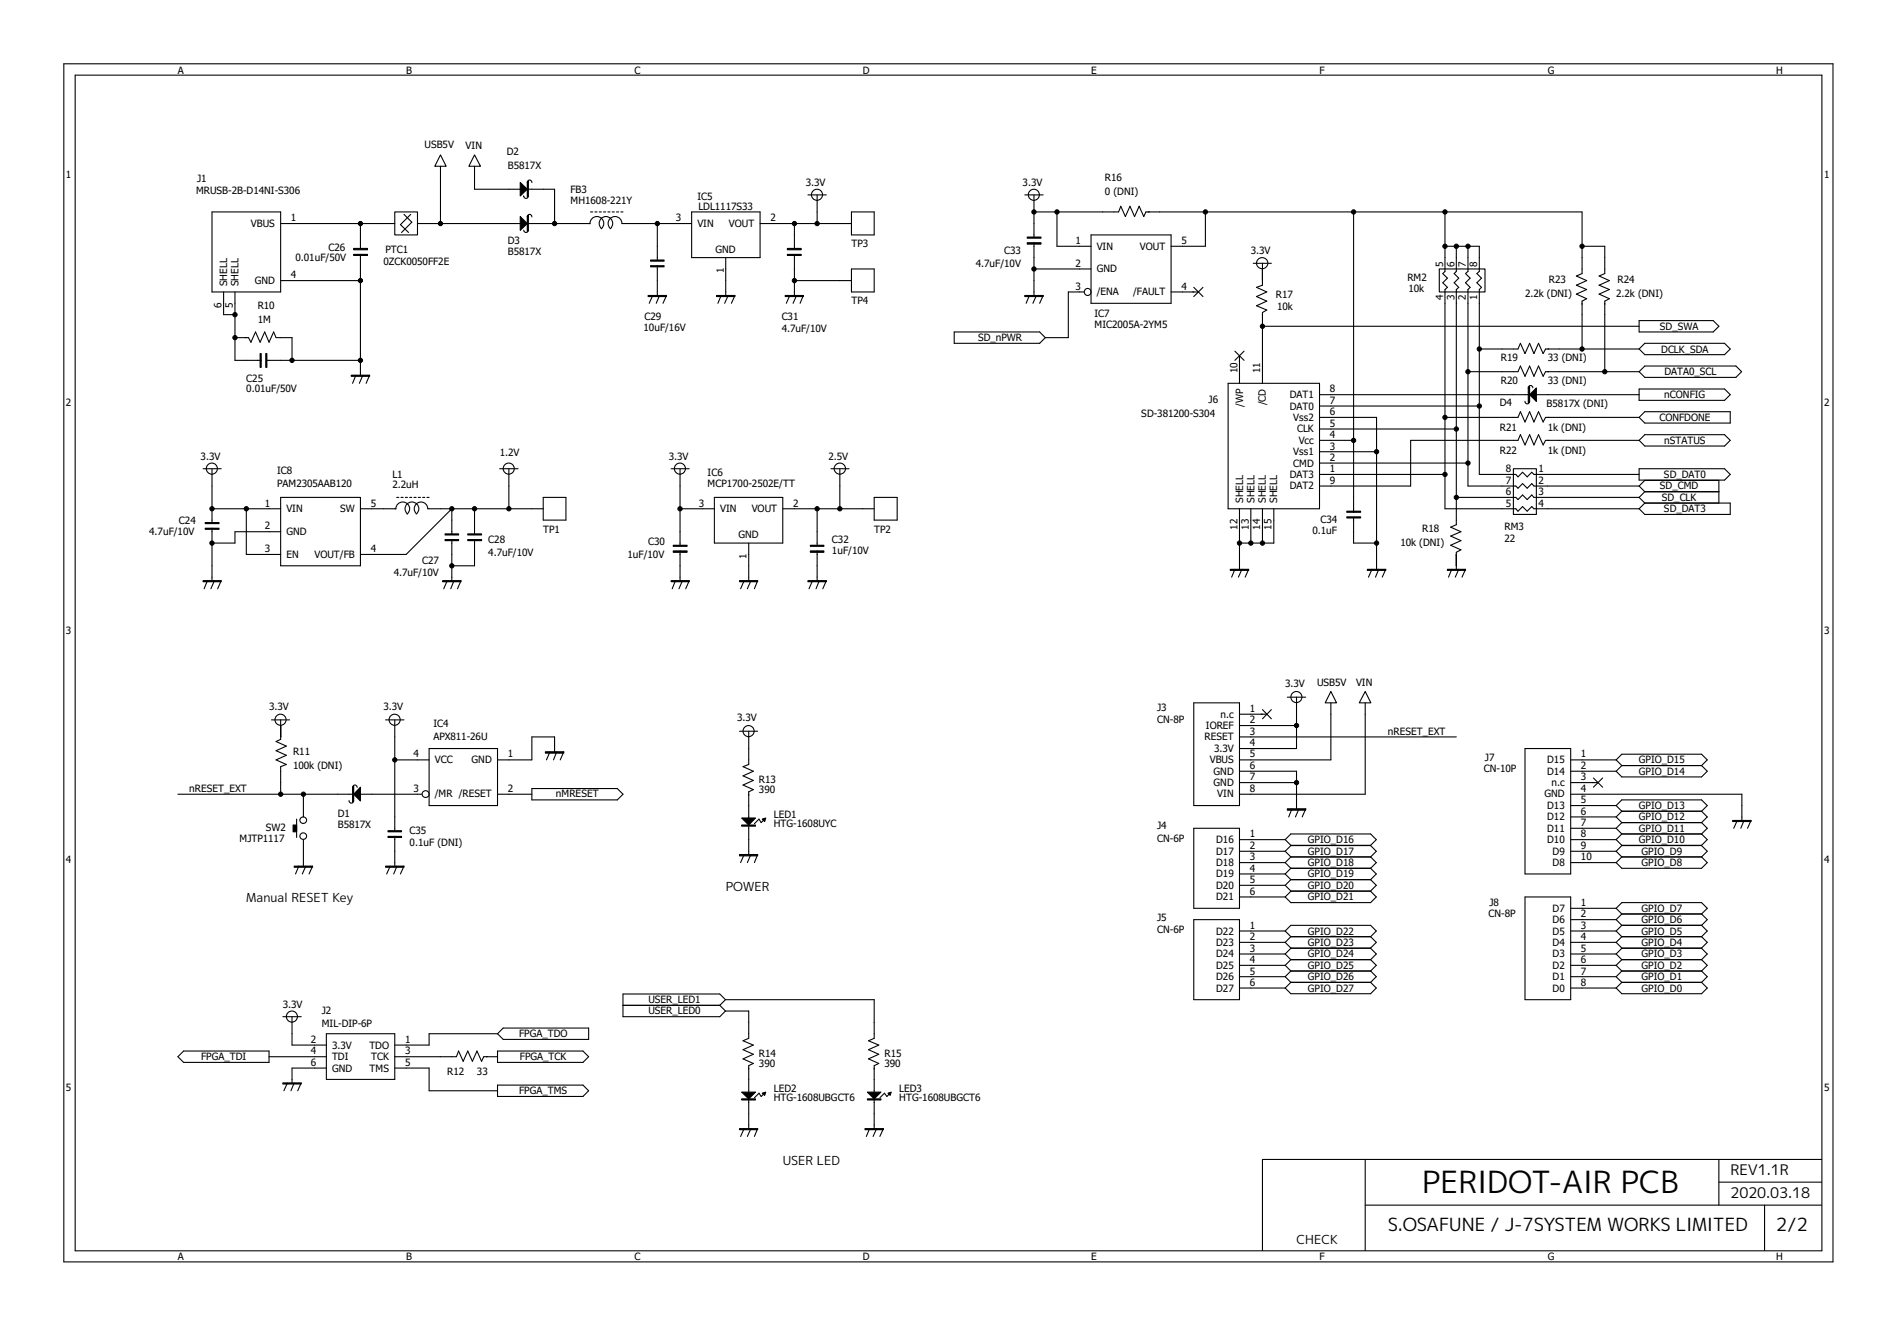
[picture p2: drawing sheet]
<svg xmlns="http://www.w3.org/2000/svg" width="297mm" height="210mm" viewBox="0 0 297 210" stroke-linecap="round" stroke-linejoin="round" font-family="sans-serif">
<g fill="none" stroke="#000" stroke-width=".17">
<path d="M10 10h277v187.6h-277zM11.8 11.8h273.4v184.1h-273.4zM33.2 33.2h10.7v12.5h-10.7zM43.9 35h17.9M56.4 35v3.9M56.4 39.8v19M61.8 33.2h3.6v3.6h-3.6zM63.2 33.6l1.3 1.2-1.6 1.6M64.3 33.6l-1.6 1.6 1.3 1.2M65.4 35h16.3M69 24.3l.8 1.7h-1.7zM69 26v9"/>
<path d="M74.3 24.3l.9 1.7h-1.8zM74.3 26v3.6h7.4M82.5 28.6a.36 .36 0 0 1 .4-.4 .36 .36 0 0 1 .4 .4M82.5 33.9a.36 .36 0 0 1 .4-.3 .36 .36 0 0 1 .4 .4M82.7 30.7a.36 .36 0 0 1-.3 .4 .36 .36 0 0 1-.4-.4M82.7 36a.36 .36 0 0 1-.3 .4 .36 .36 0 0 1-.4-.4M82.7 35h9.7M82.7 29.6h4.1v5.4M92.4 35a1.08 1.08 0 0 1 1.5-1 1.08 1.08 0 0 1 .2 1.8M94.2 35.8a1.07 1.07 0 0 1-.1-1.6 1.07 1.07 0 0 1 1.6 .1 1.07 1.07 0 0 1-.2 1.5M102.9 35v5.7M108.3 35h-10.9a1.08 1.08 0 0 0-1.5-1 1.08 1.08 0 0 0-.4 1.8"/>
<path d="M108.3 33.2h10.7v7.1h-10.7zM119 35h14.3M124.4 35v3.9M124.4 39.8v6.5M126.5 30.5h2.9M127.9 30.5v4.5M133.3 33.2h3.6v3.6h-3.6zM160.4 30.5h2.9M161.9 30.5v6.6M161.9 38v8.3M161.9 33.2h13.2l.4-.9 .7 1.6 .7-1.6 .7 1.6 .8-1.6 .7 1.6 .3-.7h68.3v9.6l-.9 .4 1.6 .7-1.6 .8 1.6 .6-1.6 .8 1.6 .7-.7 .4v7.5M165.5 33.2v5.4h5.3"/>
<path d="M170.8 36.8h12.5v10.7h-12.5zM188.7 33.2v5.4h-5.4M211.9 33.2v47M226.2 33.2v9.3l-.3 .3 .7 .8-.7 .7 .7 .7-.4 .3v34.4h11.1l.4 .4 .7-.8 .7 .8 .7-.8 .4 .4h16.4M226.2 38.6h5.4v3.9l-.4 .3 .7 .8-.7 .7 .7 .7-.3 .3v29h5.7l.4 .4 .7-.7 .7 .7 .7-.7 .4 .3h16.4M228 38.6v3.9l-.3 .3 .7 .8-.7 .7 .7 .7-.4 .3v36.9l-.9 .3 1.6 .8-1.6 .6 1.6 .8-1.6 .7 1.6 .7-.7 .4v2.7M229.8 38.6v3.9l-.4 .3 .8 .8-.8 .7 .8 .7-.4 .3v30.8h7.5l.4 .4 .7-.8 .7 .8 .7-.8 .4 .4h16.4M247.7 38.6h3.5v4.2l-.8 .4 1.6 .7-1.6 .8 1.6 .6-1.6 .8 1.6 .7-.8 .4v11M35 45.7v3.6h1.8M36.8 45.7v10.7h4.1M36.8 52.9h2.1l.4 .7 .7-1.6 .7 1.6 .7-1.6 .7 1.6 .7-1.6 .4 .9h2.5v3.5M41.8 56.4h14.6"/>
<path d="M43.9 43.9h12.5M55.7 58.8l-.5 1.2M56.8 58.8l-.5 1.2M57.9 58.8l-.6 1.2M102.2 46.3l-.6 1.2M102.9 41.6v4.7M103.3 46.3l-.6 1.2M104.4 46.3l-.6 1.2M112.9 46.3l-.5 1.2M113.6 40.3v6M114 46.3l-.5 1.2M115.1 46.3l-.6 1.2"/>
<path d="M123.7 46.3l-.6 1.2M124.4 43.9h8.9M124.7 46.3l-.5 1.2M125.8 46.3l-.5 1.2M133.3 42.1h3.6v3.6h-3.6zM149.4 52h13.4l.9 .9-.9 .9h-13.4zM161.2 46.3l-.5 1.2M161.9 42.1h8.9M162.3 46.3l-.6 1.2M163.3 46.3l-.5 1.2M169.8 45.7h-2.5v7.2h-3.6M183.3 45.7h4.3"/>
<path d="M186.9 45l1.4 1.4M188.3 45l-1.4 1.4M193.3 55l1.5 1.4M194.1 55.7v4.3M194.8 55l-1.5 1.4M196.2 41.2h2.9M197.7 41.2v3.5l-1 .3 1.6 .7-1.6 .7 1.6 .8-1.6 .7 1.6 .7-.6 .3v11.1M197.7 51.1h58.9M225.3 42.1h7.2v3.6h-7.2zM229.8 58.2h7.9l.3-.9 .8 1.6 .7-1.6 .7 1.6 .7-1.6 .7 1.6 .4-.7h14.6M231.6 54.7h6.1l.3-.9 .8 1.6 .7-1.6 .7 1.6 .7-1.6 .7 1.6 .4-.7h14.6M256.6 50.2h11.6l.9 .9-.9 .9h-11.6z"/>
<path d="M256.6 58.2l.9-.9h14.3l.9 .9-.9 .9h-14.3zM257.5 53.8h12.5l.9 .9-.9 .8h-12.5l-.9-.8zM31.8 73.4h2.8M33.2 73.4v8.4M33.2 79.7h10.7M38.6 79.7v7.1h5.3M43.9 77.9h12.5v10.7h-12.5zM56.4 79.7h5.6M62 79.7a1.07 1.07 0 0 1 1.5-1 1.07 1.07 0 0 1 .2 1.8M74.3 79.7v3.9M78.2 73.4h2.9M79.7 73.4v6.3"/>
<path d="M85 79.7h-18a1.06 1.06 0 0 0-1.5-1 1.06 1.06 0 0 0-.3 1.7M85 77.9h3.6v3.5h-3.6zM105.1 73.4h2.8M106.5 73.4v12M106.5 79.7h5.3M111.8 77.9h10.8v7.1h-10.8zM122.6 79.7h14.3M127.9 79.7v5.7M130.1 73.4h2.8M131.5 73.4v6.3M136.9 77.9h3.6v3.5h-3.6zM192.3 60h14.3v19.7h-14.3z"/>
<path d="M194.1 79.7v9.5M195.8 79.7v5.3M197.7 79.7v5.3M199.4 79.7v5.3h-5.3M206.6 65.4h8.9v23.8M206.6 74.3h19.6M206.6 72.5h23.2M206.6 67.2h21.4M206.6 63.6h25M206.6 61.8h32.7M206.6 69h5.3M206.6 70.7h8.9"/>
<path d="M226.2 65.4h11.5l.3-.9 .8 1.6 .7-1.6 .7 1.6 .7-1.6 .7 1.6 .4-.7h14.6M228 77.9h9.3l.4 .3 .7-.7 .7 .7 .7-.7 .4 .4h16.4M236.9 73.4h3.6v7.2h-3.6zM238.8 62.8a.36 .36 0 0 0 .3 .4 .36 .36 0 0 0 .4-.3M240 60.7a.36 .36 0 0 0-.4-.3 .36 .36 0 0 0-.3 .4M240.4 61.8h16.2M256.6 73.4h13.4l.9 .9-.9 .9h-13.4zM256.6 69h-14.6l-.4 .7-.7-1.6-.7 1.6-.7-1.6-.7 1.6-.8-1.6-.3 .9h-16.8v7.1h-14.3M256.6 76.1l.9-.9h11.6v3.6M256.6 60.9h13.4l.9 .9-.9 .9h-13.4zM256.6 69l.9-.9h12.5l.9 .9-.9 .8h-12.5zM256.6 76.1l.9 .9"/>
<path d="M256.6 65.4l.9-.9h13.4v1.8h-13.4zM256.6 77.9l.9 .9M257.5 77l-.9 .9M257.5 78.8l-.9 .9M257.5 77h11.6M257.5 78.8h13.4v1.8h-13.4l-.9-.9M32.5 90.9l-.5 1.3M33.2 82.7v8.2M33.6 90.9l-.6 1.3M34.6 90.9l-.5 1.3M43.9 83.3h-7.1v1.7h-3.6M63.8 80.5a1.06 1.06 0 0 1-.1-1.6 1.06 1.06 0 0 1 1.6 .1 1.06 1.06 0 0 1-.1 1.5"/>
<path d="M70 90.9l-.5 1.3M70.7 83.6v-3.9l-7.1 7.1h-7.2M70.7 84.5v6.4M71.1 90.9l-.5 1.3M72.2 90.9l-.6 1.3M74.3 84.5v4.1h-3.6M105.7 90.9l-.5 1.3M106.5 86.3v4.6M106.8 90.9l-.5 1.3M107.9 90.9l-.5 1.3M116.5 90.9l-.5 1.3M117.2 85v5.9"/>
<path d="M117.6 90.9l-.6 1.3M118.6 90.9l-.5 1.3M127.2 90.9l-.5 1.3M127.9 86.3v4.6M128.3 90.9l-.5 1.3M129.4 90.9l-.6 1.3M193.3 89.2l-.5 1.2M194.4 89.2l-.5 1.2M195.5 89.2l-.6 1.2M211.9 81.1v3.9h3.6M214.8 89.2l-.6 1.2M215.9 89.2l-.6 1.2"/>
<path d="M217 89.2l-.6 1.2M227.3 89.2l-.5 1.2M228.4 89.2l-.6 1.2M229.4 89.2l-.5 1.2M42.5 112.7h2.8M43.9 112.7v3.1l-.7 .3 1.6 .7-1.6 .8 1.6 .7-1.6 .7 1.6 .7-.9 .4v4.3M60.4 112.7h2.8M61.8 112.7v17.4M61.8 119h5.4M67.2 117.2h10.7v9h-10.7zM86.1 117.7l-.5 1.3M86.8 117.7v-2.3h-3.5v3.6h-5.4"/>
<path d="M87.2 117.7l-.5 1.3M88.3 117.7l-.6 1.3M115.8 114.5h2.8M117.2 114.5v5.2l-.9 .4 1.6 .7-1.6 .7 1.6 .7-1.6 .7 1.6 .8-.7 .3v4.1M186.9 110.1h7.2v16.1h-7.2zM194.1 111.8h4.2M194.1 113.6h8.9M194.1 115.4h33.9M197.7 111.1l1.4 1.5M199.1 111.1l-1.4 1.5M201.5 109.2h2.9M203 109.2v8h-8.9"/>
<path d="M208.4 108.3l.9 1.8h-1.8zM208.4 110.1v8.9h-14.3M213.7 108.3l.9 1.8h-1.8zM213.7 110.1v14.3h-19.6M238.8 117.2h7.1v19.7h-7.1zM245.9 119h7.1M253 119l.9-.9h12.5l.9 .9-.9 .9M253 119l.9 .9M253.9 119.9h12.5M253.9 119.9l-.9 .9M266.4 119.9l.9 .9-.9 .9h-12.5l-.9-.9M27.9 124.4h27.3"/>
<path d="M46.4 128.3v2.8M46.8 135.6l-.5 1.3M47.5 124.4v3.5M47.5 131.5v4.1M47.9 135.6l-.6 1.3M48.9 135.6l-.5 1.3M54.7 125.4a.36 .36 0 0 0 .3 .4 .36 .36 0 0 0 .4-.4M55.9 123.3a.36 .36 0 0 0-.4-.4 .36 .36 0 0 0-.3 .4M56.3 124.4h9.8M61.1 135.6l-.6 1.3M61.8 131v4.6M62.1 135.6l-.5 1.3"/>
<path d="M63.2 135.6l-.5 1.3M77.9 124.4h5.4M83.3 123.5h13.3l.9 .9-.9 .9h-13.3zM116.5 133.8l-.5 1.3M117.2 129.4v4.4M117.6 133.8l-.6 1.3M118.6 133.8l-.5 1.3M119.7 128.3l-.5 .5-.4-.5-.7 .7M186.9 129.7h7.2v12.5h-7.2zM194.1 122.6h8.9M194.1 120.8h8.9v5.9M194.1 131.5h7.1"/>
<path d="M194.1 133.3h7.1M194.1 135.1h7.1M194.1 136.9h7.1M194.1 138.6h7.1M201.2 131.5l.9-.9h12.5l.9 .9-.9 .9h-12.5zM201.2 133.3l.9-.9h12.5l.9 .9-.9 .9M201.2 133.3l.9 .9M201.2 135.1l.9 .9M201.2 136.9l.9 .9M202.1 134.2h12.5M202.1 136h12.5M202.1 134.2l-.9 .9"/>
<path d="M202.1 136l-.9 .9M202.1 137.8h12.5M202.1 137.8l-.9 .8M202.3 126.7l-.5 1.2M203.4 126.7l-.6 1.2M204.4 126.7l-.5 1.2M214.6 134.2l.9 .9-.9 .9M214.6 136l.9 .9-.9 .9M214.6 137.8l.9 .8-.9 .9h-12.5l-.9-.9M245.9 122.6h4.3M245.9 124.4h26.8v4.1M245.9 126.2h7.1"/>
<path d="M245.9 120.8h7.1M245.9 131.5h7.1M245.9 133.3h7.1M245.9 135.1h7.1M245.9 129.7h7.1M245.9 127.9h7.1M249.5 121.8l1.4 1.5M250.9 121.8l-1.4 1.5M253 133.3l.9-.9h12.5l.9 .9-.9 .9M253 126.2l.9-.9h12.5l.9 .9-.9 .8M253 126.2l.9 .8M253 127.9l.9 .9"/>
<path d="M253 129.7l.9 .9M253 133.3l.9 .9M253.9 127h12.5M253.9 127l-.9 .9M253.9 128.8h12.5M253.9 128.8l-.9 .9M253.9 130.6h12.5M253.9 130.6l-.9 .9M253.9 134.2h12.5M253.9 134.2l-.9 .9M266.4 127l.9 .9-.9 .9M266.4 128.8l.9 .9-.9 .9"/>
<path d="M266.4 130.6l.9 .9-.9 .9h-12.5l-.9-.9M266.4 134.2l.9 .9-.9 .9h-12.5l-.9-.9M272 128.5l-.6 1.2M273 128.5l-.5 1.2M274.2 128.5l-.6 1.2M44.3 159.2h2.9M45.7 159.2v4.5h5.4M97.5 155.7h15.2l.9 .8-.9 .9 .9 .9-.9 .9h-15.2zM97.5 157.4h15.2M113.6 158.3h3.6v4.3l-.9 .4 1.6 .7-1.6 .7 1.6 .7-1.6 .7 1.6 .7-.7 .4v4.1M113.6 156.5h23.3v6.1l-.9 .4 1.6 .7-1.6 .7 1.6 .7-1.6 .7 1.6 .7-.7 .4v4.1M186.9 144h7.2v12.5h-7.2z"/>
<path d="M194.1 145.8h7.1M194.1 147.6h7.1M194.1 149.4h7.1M194.1 151.2h7.1M194.1 153h7.1M194.1 154.7h7.1M194.1 140.5h7.1M201.2 140.5l.9-.9h12.5l.9 .9-.9 .9h-12.5zM201.2 145.8l.9-.9h12.5l.9 .9-.9 .9M201.2 149.4l.9-.9h12.5l.9 .9-.9 .9M201.2 145.8l.9 .9M201.2 149.4l.9 .9"/>
<path d="M201.2 151.2l.9 .9M201.2 153l.9 .8M202.1 146.7h12.5M202.1 150.3h12.5M202.1 152.1h12.5M202.1 153.8h12.5M202.1 146.7l-.9 .9M202.1 150.3l-.9 .9M202.1 152.1l-.9 .9M202.1 153.8l-.9 .9M214.6 146.7l.9 .9-.9 .9h-12.5l-.9-.9M214.6 153.8l.9 .9-.9 .9h-12.5l-.9-.9"/>
<path d="M214.6 150.3l.9 .9-.9 .9M214.6 152.1l.9 .9-.9 .8M238.8 140.5h7.1v16h-7.1zM245.9 142.2h7.1M245.9 144h7.1M245.9 145.8h7.1M245.9 147.6h7.1M245.9 149.4h7.1M245.9 151.2h7.1M245.9 153h7.1M245.9 154.7h7.1M253 142.2l.9-.8h12.5l.9 .8-.9 .9"/>
<path d="M253 142.2l.9 .9M253 144l.9 .9M253 145.8l.9 .9M253 149.4l.9-.9h12.5l.9 .9-.9 .9M253 149.4l.9 .9M253 151.2l.9 .9M253 153l.9 .8M253.9 143.1h12.5M253.9 143.1l-.9 .9M253.9 144.9h12.5M253.9 144.9l-.9 .9M253.9 146.7h12.5"/>
<path d="M253.9 146.7l-.9 .9M253.9 150.3h12.5M253.9 150.3l-.9 .9M253.9 152.1h12.5M253.9 152.1l-.9 .9M253.9 153.8h12.5M253.9 153.8l-.9 .9M266.4 143.1l.9 .9-.9 .9M266.4 144.9l.9 .9-.9 .9M266.4 146.7l.9 .9-.9 .9h-12.5l-.9-.9M266.4 150.3l.9 .9-.9 .9M266.4 152.1l.9 .9-.9 .8"/>
<path d="M266.4 153.8l.9 .9-.9 .9h-12.5l-.9-.9M27.9 165.5l.8-.9h13.4v1.8h-13.4zM42.1 165.5h9M45 169.6l-.6 1.2M46.1 169.6l-.5 1.2M47.2 169.6l-.6 1.2M51.1 167.3h-5.4v2.3M51.1 161.9h10.7v7.1h-10.7zM61.8 167.3h5.4v3.5h10.7M61.8 165.5h9.7l.3-.9 .7 1.6 .7-1.6 .8 1.6 .7-1.6 .7 1.6 .3-.7h2.2M77.9 164.6h13.4l.9 .9-.9 .9h-13.4zM77.9 169.9h13.4l.9 .9-.9 .9h-13.4z"/>
<path d="M77.9 161.9h-10.7v1.8h-5.4M78.8 161h13.4v1.8h-13.4l-.9-.9zM116.5 176.7l-.5 1.3M117.2 172.3v4.4M117.6 176.7l-.6 1.3M118.6 176.7l-.5 1.3M119.7 171.2l-.5 .5-.4-.5-.7 .7M136.1 176.7l-.5 1.3M136.9 172.3v4.4M137.2 176.7l-.5 1.3M138.3 176.7l-.5 1.3M139.4 171.2l-.5 .5-.4-.5-.7 .7"/>
<path d="M213.7 181.6v14.2M213.7 188.7h71.5M269.1 181.6v7.1M269.1 185.1h16.1M276.3 188.7v7.1M285.2 181.6h-87.5v14.2"/>
<circle cx="127.9" cy="30.5" r=".87"/>
<circle cx="161.9" cy="30.5" r=".87"/>
<circle cx="170.3" cy="45.7" r=".54"/>
<circle cx="197.6" cy="41.2" r=".88"/>
<circle cx="33.2" cy="73.4" r=".87"/>
<circle cx="79.6" cy="73.4" r=".87"/>
<circle cx="106.4" cy="73.4" r=".87"/>
<circle cx="131.5" cy="73.4" r=".88"/>
<circle cx="43.9" cy="112.7" r=".87"/>
<circle cx="61.8" cy="112.7" r=".87"/>
<circle cx="117.2" cy="114.5" r=".87"/>
<circle cx="203" cy="109.2" r=".87"/>
<circle cx="47.5" cy="128.4" r=".52"/>
<circle cx="47.5" cy="130.9" r=".52"/>
<circle cx="66.6" cy="124.4" r=".54"/>
<circle cx="45.7" cy="159.2" r=".87"/>
</g>
<g fill="#000" stroke="#000" stroke-width=".17">
<path d="M55.4 38.9h2.1v.2h-2.1zM55.4 39.8h2.1v.2h-2.1zM81.4 28.6l1.1 1-1.1 1.1zM82.7 28.4v2.3l-.2 .2v-2.3zM81.4 33.9l1.1 1.1-1.1 1.1zM82.5 33.9l.2-.2v2.4l-.2 .1zM123.3 38.9h2.1v.2h-2.1zM123.3 39.8h2.1v.2h-2.1zM160.8 37.1h2.2v.2h-2.2zM160.8 38h2.2v.2h-2.2zM40.7 55.4h.2v2.1h-.2zM41.6 55.4h.2v2.1h-.2z"/>
<path d="M55 58.8h2.9v.1h-2.9zM101.5 46.3h2.9v.1h-2.9zM101.9 40.7h2.1v.2h-2.1zM101.9 41.6h2.1v.2h-2.1zM112.2 46.3h2.9v.1h-2.9zM122.9 46.3h2.9v.1h-2.9zM160.4 46.3h2.9v.1h-2.9zM240.5 60.7v2.2l-1-1.1zM239.3 60.7l.2-.2v2.4l-.2 .1zM31.8 90.9h2.8v.2h-2.8zM32.1 81.8h2.2v.2h-2.2zM32.1 82.7h2.2v.2h-2.2z"/>
<path d="M69.3 90.9h2.9v.2h-2.9zM69.7 83.6h2.1v.2h-2.1zM69.7 84.5h2.1v.2h-2.1zM73.2 83.6h2.2v.2h-2.2zM73.2 84.5h2.2v.2h-2.2zM105.1 90.9h2.8v.2h-2.8zM105.4 85.4h2.2v.2h-2.2zM105.4 86.3h2.2v.2h-2.2zM115.8 90.9h2.8v.2h-2.8zM126.5 90.9h2.9v.2h-2.9zM126.9 85.4h2.1v.2h-2.1zM126.9 86.3h2.1v.2h-2.1z"/>
<path d="M192.6 89.2h2.9v.1h-2.9zM210.9 80.9h2.1v.2h-2.1zM210.9 80.1h2.1v.1h-2.1zM214.1 89.2h2.9v.1h-2.9zM226.6 89.2h2.8v.1h-2.8zM85.4 117.7h2.9v.2h-2.9zM45.9 129.2h.5v1.1h-.5zM46.1 135.6h2.8v.2h-2.8zM56.4 123.3v2.1l-1-1zM55.2 123.3l.2-.2v2.3l-.2 .2zM60.4 135.6h2.8v.2h-2.8zM60.7 130.1h2.2v.2h-2.2z"/>
<path d="M60.7 131h2.2v.1h-2.2zM115.8 133.8h2.8v.2h-2.8zM116.1 129.2h2.2v.2h-2.2zM116.1 128.1h2.2l-1.1 1.1zM119.3 128.3l.6-.2-.2 .6zM201.5 126.7h2.9v.2h-2.9zM271.3 128.5h2.9v.2h-2.9zM44.3 169.6h2.9v.2h-2.9zM115.8 176.7h2.8v.2h-2.8zM116.1 172.1h2.2v.2h-2.2zM116.1 171h2.2l-1.1 1.1zM119.3 171.2l.6-.2-.2 .5z"/>
<path d="M135.4 176.7h2.9v.2h-2.9zM135.8 172.1h2.1v.2h-2.1zM135.8 171h2.1l-1 1.1zM139 171.2l.5-.2-.1 .5z"/>
</g>
<path d="M97.5 33.2h-5.3M67.2 77.9h-5.4" fill="none" stroke="#000" stroke-width=".17" stroke-dasharray=".3 .3"/>
<g fill="#000" stroke="#000" stroke-width=".16">
<circle cx="56.4" cy="35" r=".34"/>
<circle cx="69" cy="35" r=".34"/>
<circle cx="86.8" cy="35" r=".34"/>
<circle cx="102.9" cy="35" r=".34"/>
<circle cx="124.4" cy="35" r=".34"/>
<circle cx="127.9" cy="35" r=".34"/>
<circle cx="161.9" cy="33.2" r=".34"/>
<circle cx="165.5" cy="33.2" r=".34"/>
<circle cx="188.7" cy="33.2" r=".34"/>
<circle cx="211.9" cy="33.2" r=".34"/>
<circle cx="226.2" cy="33.2" r=".34"/>
<circle cx="226.2" cy="38.6" r=".34"/>
<circle cx="228" cy="38.6" r=".34"/>
<circle cx="229.8" cy="38.6" r=".34"/>
<circle cx="247.7" cy="38.6" r=".34"/>
<circle cx="36.8" cy="49.3" r=".34"/>
<circle cx="36.8" cy="52.9" r=".34"/>
<circle cx="45.7" cy="56.4" r=".34"/>
<circle cx="56.4" cy="56.4" r=".34"/>
<circle cx="56.4" cy="43.9" r=".34"/>
<circle cx="124.4" cy="43.9" r=".34"/>
<circle cx="161.9" cy="42.1" r=".34"/>
<circle cx="197.7" cy="51.1" r=".34"/>
<circle cx="229.8" cy="58.2" r=".34"/>
<circle cx="231.6" cy="54.7" r=".34"/>
<circle cx="247.7" cy="54.7" r=".34"/>
<circle cx="251.2" cy="58.2" r=".34"/>
<circle cx="33.2" cy="79.7" r=".34"/>
<circle cx="38.6" cy="79.7" r=".34"/>
<circle cx="70.7" cy="79.7" r=".34"/>
<circle cx="74.3" cy="79.7" r=".34"/>
<circle cx="79.7" cy="79.7" r=".34"/>
<circle cx="106.5" cy="79.7" r=".34"/>
<circle cx="127.9" cy="79.7" r=".34"/>
<circle cx="131.5" cy="79.7" r=".34"/>
<circle cx="211.9" cy="69" r=".34"/>
<circle cx="215.5" cy="70.7" r=".34"/>
<circle cx="226.2" cy="65.4" r=".34"/>
<circle cx="226.2" cy="74.3" r=".34"/>
<circle cx="228" cy="77.9" r=".34"/>
<circle cx="228" cy="67.2" r=".34"/>
<circle cx="229.8" cy="72.5" r=".34"/>
<circle cx="231.6" cy="63.6" r=".34"/>
<circle cx="33.2" cy="85" r=".34"/>
<circle cx="70.7" cy="88.6" r=".34"/>
<circle cx="194.1" cy="85" r=".34"/>
<circle cx="195.8" cy="85" r=".34"/>
<circle cx="197.7" cy="85" r=".34"/>
<circle cx="215.5" cy="85" r=".34"/>
<circle cx="61.8" cy="119" r=".34"/>
<circle cx="203" cy="113.6" r=".34"/>
<circle cx="43.9" cy="124.4" r=".34"/>
<circle cx="47.5" cy="124.4" r=".34"/>
<circle cx="203" cy="122.6" r=".34"/>
</g>
<text font-size="4.8" x="222.7" y="186.9">PERIDOT-AIR PCB</text>
<g font-size="2.8">
<text x="217.3" y="192.8">S.OSAFUNE / J-7SYSTEM WORKS LIMITED</text>
<text x="278.1" y="192.8">2/2</text>
</g>
<g font-size="2.3">
<text x="270.9" y="184.1">REV1.1R</text>
<text x="270.9" y="187.7">2020.03.18</text>
</g>
<g font-size="1.9">
<text x="38.6" y="141.3">Manual RESET Key</text>
<text x="113.6" y="139.5">POWER</text>
<text x="122.6" y="182.4">USER LED</text>
<text x="203" y="194.9">CHECK</text>
</g>
<g font-size="1.6">
<text x="27.9" y="11.6">A</text>
<text x="63.6" y="11.6">B</text>
<text x="99.4" y="11.6">C</text>
<text x="135.1" y="11.6">D</text>
<text x="170.8" y="11.6">E</text>
<text x="206.6" y="11.6">F</text>
<text x="242.3" y="11.6">G</text>
<text x="278.1" y="11.6">H</text>
<text x="66.5" y="23.2">USB5V</text>
<text x="72.9" y="23.4">VIN</text>
<text x="10.3" y="27.9">1</text>
<text x="30.9" y="28.6">J1</text>
<text x="79.3" y="24.3">D2</text>
<text x="79.5" y="26.4">B5817X</text>
<text x="126.2" y="29.1">3.3V</text>
<text x="160.1" y="29.1">3.3V</text>
<text x="173" y="28.4">R16</text>
<text x="285.6" y="27.9">1</text>
<text x="30.7" y="30.4">MRUSB-2B-D14NI-S306</text>
<text x="39.3" y="35.5">VBUS</text>
<text x="45.6" y="34.6">1</text>
<text x="89.3" y="32">MH1608-221Y</text>
<text x="89.3" y="30.2">FB3</text>
<text x="105.8" y="34.6">3</text>
<text x="109.2" y="35.5">VIN</text>
<text x="109.2" y="31.2">IC5</text>
<text x="109.3" y="32.9">LDL1117S33</text>
<text x="114.1" y="35.5">VOUT</text>
<text x="120.6" y="34.6">2</text>
<text x="173" y="30.5">0 (DNI)</text>
<text x="46.3" y="40.9">0.01uF/50V</text>
<text x="51.4" y="39.3">C26</text>
<text x="60" y="41.4">0ZCK0050FF2E</text>
<text x="60.4" y="39.6">PTC1</text>
<text x="79.5" y="40">B5817X</text>
<text x="79.5" y="38.2">D3</text>
<text x="112" y="39.6">GND</text>
<text x="133.3" y="38.7">TP3</text>
<text x="152.8" y="41.8">4.7uF/10V</text>
<text x="157.2" y="39.8">C33</text>
<text x="168.4" y="38.2">1</text>
<text x="168.4" y="41.8">2</text>
<text x="171.7" y="39.1">VIN</text>
<text x="178.5" y="39.1">VOUT</text>
<text x="185" y="38.2">5</text>
<text x="195.8" y="39.8">3.3V</text>
<text x="225.9" y="41.8" transform="rotate(-90 225.9 41.8)">5</text>
<text x="227.7" y="41.8" transform="rotate(-90 227.7 41.8)">6</text>
<text x="229.5" y="41.8" transform="rotate(-90 229.5 41.8)">7</text>
<text x="231.3" y="41.8" transform="rotate(-90 231.3 41.8)">8</text>
<text x="35.6" y="44.8" transform="rotate(-90 35.6 44.8)">SHELL</text>
<text x="37.3" y="44.8" transform="rotate(-90 37.3 44.8)">SHELL</text>
<text x="39.9" y="44.4">GND</text>
<text x="45.6" y="43.6">4</text>
<text x="113.3" y="42.8" transform="rotate(-90 113.3 42.8)">1</text>
<text x="133.3" y="47.7">TP4</text>
<text x="168.4" y="45.3">3</text>
<text x="171.7" y="42.7">GND</text>
<text x="171.7" y="46.3">/ENA</text>
<text x="177.4" y="46.3">/FAULT</text>
<text x="185" y="45.3">4</text>
<text x="199.8" y="46.6">R17</text>
<text x="220.3" y="43.9">RM2</text>
<text x="220.5" y="45.7">10k</text>
<text x="225.9" y="46.9" transform="rotate(-90 225.9 46.9)">4</text>
<text x="227.7" y="46.9" transform="rotate(-90 227.7 46.9)">3</text>
<text x="229.5" y="46.9" transform="rotate(-90 229.5 46.9)">2</text>
<text x="231.3" y="46.9" transform="rotate(-90 231.3 46.9)">1</text>
<text x="238.8" y="46.4">2.2k (DNI)</text>
<text x="242.5" y="44.3">R23</text>
<text x="253" y="46.4">2.2k (DNI)</text>
<text x="253.2" y="44.3">R24</text>
<text x="34.7" y="48.2" transform="rotate(-90 34.7 48.2)">6</text>
<text x="36.4" y="48.2" transform="rotate(-90 36.4 48.2)">5</text>
<text x="40.3" y="50.5">1M</text>
<text x="40.3" y="48.4">R10</text>
<text x="100.8" y="51.8">10uF/16V</text>
<text x="100.9" y="50.2">C29</text>
<text x="122.4" y="52">4.7uF/10V</text>
<text x="122.4" y="50.2">C31</text>
<text x="153.1" y="53.4">SD_nPWR</text>
<text x="171.4" y="51.4">MIC2005A-2YM5</text>
<text x="171.4" y="49.7">IC7</text>
<text x="199.9" y="48.6">10k</text>
<text x="259.9" y="51.6">SD_SWA</text>
<text x="38.6" y="59.8">C25</text>
<text x="193.8" y="58.4" transform="rotate(-90 193.8 58.4)">10</text>
<text x="197.3" y="58.4" transform="rotate(-90 197.3 58.4)">11</text>
<text x="235" y="56.6">R19</text>
<text x="242.3" y="56.6">33 (DNI)</text>
<text x="260.1" y="55.2">DCLK_SDA</text>
<text x="260.6" y="58.8">DATA0_SCL</text>
<text x="10.3" y="63.6">2</text>
<text x="38.6" y="61.4">0.01uF/50V</text>
<text x="178.7" y="65.4">SD-381200-S304</text>
<text x="189.2" y="63">J6</text>
<text x="194.6" y="63.8" transform="rotate(-90 194.6 63.8)">/WP</text>
<text x="198.2" y="63.5" transform="rotate(-90 198.2 63.5)">/CD</text>
<text x="201.9" y="64.1">DAT0</text>
<text x="201.9" y="62.4">DAT1</text>
<text x="202.5" y="65.9">Vss2</text>
<text x="208.2" y="63.2">7</text>
<text x="208.2" y="61.4">8</text>
<text x="208.2" y="65">6</text>
<text x="234.8" y="63.6">D4</text>
<text x="235" y="60.2">R20</text>
<text x="242.1" y="63.8">B5817X (DNI)</text>
<text x="242.3" y="60.2">33 (DNI)</text>
<text x="259.8" y="65.9">CONFDONE</text>
<text x="260.6" y="62.4">nCONFIG</text>
<text x="285.6" y="63.6">2</text>
<text x="78.2" y="71.5">1.2V</text>
<text x="202.5" y="71.3">Vss1</text>
<text x="203.1" y="67.7">CLK</text>
<text x="203.3" y="69.5">Vcc</text>
<text x="208.2" y="66.8">5</text>
<text x="208.2" y="68.6">4</text>
<text x="208.2" y="70.4">3</text>
<text x="234.8" y="67.5">R21</text>
<text x="234.8" y="71.1">R22</text>
<text x="242.3" y="67.5">1k (DNI)</text>
<text x="242.3" y="71.1">1k (DNI)</text>
<text x="260.6" y="69.5">nSTATUS</text>
<text x="31.4" y="72">3.3V</text>
<text x="43.4" y="76.3">PAM2305AAB120</text>
<text x="43.4" y="74.3">IC8</text>
<text x="61.4" y="76.5">2.2uH</text>
<text x="61.4" y="74.8">L1</text>
<text x="104.7" y="72">3.3V</text>
<text x="110.8" y="76.3">MCP1700-2502E/TT</text>
<text x="110.8" y="74.5">IC6</text>
<text x="129.7" y="72">2.5V</text>
<text x="201.9" y="76.6">DAT2</text>
<text x="201.9" y="74.8">DAT3</text>
<text x="202.5" y="73.1">CMD</text>
<text x="208.2" y="75.7">9</text>
<text x="208.2" y="74">1</text>
<text x="208.2" y="72.2">2</text>
<text x="235.8" y="77.5">6</text>
<text x="235.8" y="75.7">7</text>
<text x="235.8" y="74">8</text>
<text x="240.9" y="74">1</text>
<text x="240.9" y="75.7">2</text>
<text x="240.9" y="77.5">3</text>
<text x="259.9" y="76.6">SD_CMD</text>
<text x="260.5" y="74.8">SD_DAT0</text>
<text x="23.4" y="83.8">4.7uF/10V</text>
<text x="28" y="82">C24</text>
<text x="41.5" y="79.3">1</text>
<text x="41.5" y="82.9">2</text>
<text x="44.8" y="80.2">VIN</text>
<text x="44.8" y="83.8">GND</text>
<text x="53.3" y="80.2">SW</text>
<text x="58" y="79.3">5</text>
<text x="85" y="83.4">TP1</text>
<text x="109.4" y="79.3">3</text>
<text x="112.7" y="80.2">VIN</text>
<text x="117.7" y="80.2">VOUT</text>
<text x="124.2" y="79.3">2</text>
<text x="136.9" y="83.4">TP2</text>
<text x="193.8" y="83" transform="rotate(-90 193.8 83)">12</text>
<text x="194.6" y="78.8" transform="rotate(-90 194.6 78.8)">SHELL</text>
<text x="195.5" y="83" transform="rotate(-90 195.5 83)">13</text>
<text x="196.4" y="78.8" transform="rotate(-90 196.4 78.8)">SHELL</text>
<text x="197.3" y="83" transform="rotate(-90 197.3 83)">14</text>
<text x="198.2" y="78.8" transform="rotate(-90 198.2 78.8)">SHELL</text>
<text x="199.1" y="83" transform="rotate(-90 199.1 83)">15</text>
<text x="200" y="78.8" transform="rotate(-90 200 78.8)">SHELL</text>
<text x="205.5" y="83.6">0.1uF</text>
<text x="206.8" y="81.8">C34</text>
<text x="222.7" y="83.3">R18</text>
<text x="235.5" y="83.1">RM3</text>
<text x="235.8" y="79.3">5</text>
<text x="240.9" y="79.3">4</text>
<text x="260.2" y="78.4">SD_CLK</text>
<text x="260.5" y="80.2">SD_DAT3</text>
<text x="41.5" y="86.5">3</text>
<text x="44.8" y="87.4">EN</text>
<text x="49.2" y="87.4">VOUT/FB</text>
<text x="58" y="86.5">4</text>
<text x="66.1" y="88.3">C27</text>
<text x="76.5" y="87">4.7uF/10V</text>
<text x="76.5" y="85">C28</text>
<text x="98.3" y="87.4">1uF/10V</text>
<text x="101.5" y="85.4">C30</text>
<text x="115.6" y="84.3">GND</text>
<text x="116.9" y="87.5" transform="rotate(-90 116.9 87.5)">1</text>
<text x="130.3" y="86.8">1uF/10V</text>
<text x="130.3" y="85">C32</text>
<text x="219.2" y="85.6">10k (DNI)</text>
<text x="235.5" y="84.9">22</text>
<text x="61.6" y="90.2">4.7uF/10V</text>
<text x="10.3" y="99.4">3</text>
<text x="285.6" y="99.4">3</text>
<text x="201.2" y="107.6">3.3V</text>
<text x="206.2" y="107.4">USB5V</text>
<text x="212.3" y="107.4">VIN</text>
<text x="42.1" y="111.1">3.3V</text>
<text x="60" y="111.1">3.3V</text>
<text x="67.9" y="113.8">IC4</text>
<text x="115.4" y="112.9">3.3V</text>
<text x="181.2" y="113.3">CN-8P</text>
<text x="181.2" y="111.3">J3</text>
<text x="191.1" y="112.4">n.c</text>
<text x="195.7" y="111.5">1</text>
<text x="195.7" y="113.3">2</text>
<text x="45.9" y="118.3">R11</text>
<text x="64.7" y="118.6">4</text>
<text x="67.9" y="116">APX811-26U</text>
<text x="68.1" y="119.5">VCC</text>
<text x="73.8" y="119.5">GND</text>
<text x="79.5" y="118.6">1</text>
<text x="188.6" y="116">RESET</text>
<text x="188.8" y="114.2">IOREF</text>
<text x="189.4" y="119.5">VBUS</text>
<text x="190.1" y="117.7">3.3V</text>
<text x="195.7" y="116.8">4</text>
<text x="195.7" y="118.6">5</text>
<text x="195.7" y="115.1">3</text>
<text x="217.3" y="115.1">nRESET_EXT</text>
<text x="232.5" y="119.2">J7</text>
<text x="242.2" y="119.5">D15</text>
<text x="247.5" y="118.6">1</text>
<text x="256.6" y="119.5">GPIO_D15</text>
<text x="29.6" y="124">nRESET_EXT</text>
<text x="45.9" y="120.4">100k (DNI)</text>
<text x="64.7" y="124">3</text>
<text x="68.1" y="124.9">/MR /RESET</text>
<text x="79.5" y="124">2</text>
<text x="87" y="124.9">nMRESET</text>
<text x="118.8" y="124.2">390</text>
<text x="118.8" y="122.6">R13</text>
<text x="190" y="121.3">GND</text>
<text x="190" y="123.1">GND</text>
<text x="190.6" y="124.9">VIN</text>
<text x="195.7" y="120.4">6</text>
<text x="195.7" y="122.2">7</text>
<text x="195.7" y="124">8</text>
<text x="232.3" y="120.9">CN-10P</text>
<text x="241.8" y="124.9">GND</text>
<text x="242.2" y="121.3">D14</text>
<text x="242.9" y="123.1">n.c</text>
<text x="247.5" y="120.4">2</text>
<text x="247.5" y="122.2">3</text>
<text x="247.5" y="124">4</text>
<text x="247.5" y="125.8">5</text>
<text x="256.6" y="121.3">GPIO_D14</text>
<text x="37.5" y="131.9">MJTP1117</text>
<text x="41.6" y="130.1">SW2</text>
<text x="52.9" y="129.7">B5817X</text>
<text x="52.9" y="127.9">D1</text>
<text x="64.1" y="130.6">C35</text>
<text x="121.2" y="129.5">HTG-1608UYC</text>
<text x="121.2" y="128.1">LED1</text>
<text x="181.2" y="131.9">CN-6P</text>
<text x="181.2" y="129.9">J4</text>
<text x="195.7" y="131.1">1</text>
<text x="242.2" y="126.7">D13</text>
<text x="242.2" y="128.5">D12</text>
<text x="242.2" y="130.3">D11</text>
<text x="247.5" y="127.6">6</text>
<text x="247.5" y="129.4">7</text>
<text x="247.5" y="131.1">8</text>
<text x="256.6" y="126.7">GPIO_D13</text>
<text x="256.6" y="128.5">GPIO_D12</text>
<text x="256.6" y="130.3">GPIO_D11</text>
<text x="10.3" y="135.1">4</text>
<text x="64.1" y="132.4">0.1uF (DNI)</text>
<text x="190.4" y="132">D16</text>
<text x="190.4" y="133.8">D17</text>
<text x="190.4" y="135.6">D18</text>
<text x="190.4" y="137.4">D19</text>
<text x="195.7" y="132.9">2</text>
<text x="195.7" y="134.7">3</text>
<text x="195.7" y="136.5">4</text>
<text x="204.8" y="132">GPIO_D16</text>
<text x="204.8" y="133.8">GPIO_D17</text>
<text x="204.8" y="135.6">GPIO_D18</text>
<text x="204.8" y="137.4">GPIO_D19</text>
<text x="242.2" y="132">D10</text>
<text x="243.1" y="133.8">D9</text>
<text x="243.1" y="135.6">D8</text>
<text x="247.5" y="132.9">9</text>
<text x="247.5" y="134.7">10</text>
<text x="256.6" y="132">GPIO_D10</text>
<text x="257" y="133.8">GPIO_D9</text>
<text x="257" y="135.6">GPIO_D8</text>
<text x="285.6" y="135.1">4</text>
<text x="190.4" y="139.2">D20</text>
<text x="190.4" y="141">D21</text>
<text x="195.7" y="138.3">5</text>
<text x="195.7" y="140.1">6</text>
<text x="204.8" y="139.2">GPIO_D20</text>
<text x="204.8" y="141">GPIO_D21</text>
<text x="233" y="143.7">CN-8P</text>
<text x="233.2" y="141.9">J8</text>
<text x="243.1" y="142.7">D7</text>
<text x="247.5" y="141.9">1</text>
<text x="247.5" y="143.7">2</text>
<text x="257" y="142.7">GPIO_D7</text>
<text x="181.2" y="146.2">CN-6P</text>
<text x="181.2" y="144.2">J5</text>
<text x="190.4" y="146.3">D22</text>
<text x="190.4" y="148.1">D23</text>
<text x="190.4" y="149.9">D24</text>
<text x="195.7" y="145.5">1</text>
<text x="195.7" y="147.2">2</text>
<text x="195.7" y="149">3</text>
<text x="204.8" y="146.3">GPIO_D22</text>
<text x="204.8" y="148.1">GPIO_D23</text>
<text x="204.8" y="149.9">GPIO_D24</text>
<text x="243.1" y="144.6">D6</text>
<text x="243.1" y="146.3">D5</text>
<text x="243.1" y="148.1">D4</text>
<text x="243.1" y="149.9">D3</text>
<text x="247.5" y="145.5">3</text>
<text x="247.5" y="147.2">4</text>
<text x="247.5" y="149">5</text>
<text x="257" y="144.6">GPIO_D6</text>
<text x="257" y="146.3">GPIO_D5</text>
<text x="257" y="148.1">GPIO_D4</text>
<text x="257" y="149.9">GPIO_D3</text>
<text x="190.4" y="151.7">D25</text>
<text x="190.4" y="153.5">D26</text>
<text x="190.4" y="155.3">D27</text>
<text x="195.7" y="150.8">4</text>
<text x="195.7" y="152.6">5</text>
<text x="195.7" y="154.4">6</text>
<text x="204.8" y="151.7">GPIO_D25</text>
<text x="204.8" y="153.5">GPIO_D26</text>
<text x="204.8" y="155.3">GPIO_D27</text>
<text x="243.1" y="151.7">D2</text>
<text x="243.1" y="153.5">D1</text>
<text x="243.1" y="155.3">D0</text>
<text x="247.5" y="150.8">6</text>
<text x="247.5" y="152.6">7</text>
<text x="247.5" y="154.4">8</text>
<text x="257" y="151.7">GPIO_D2</text>
<text x="257" y="153.5">GPIO_D1</text>
<text x="257" y="155.3">GPIO_D0</text>
<text x="44.3" y="157.8">3.3V</text>
<text x="50.4" y="160.8">MIL-DIP-6P</text>
<text x="50.4" y="158.8">J2</text>
<text x="101.5" y="158.8">USER_LED0</text>
<text x="101.5" y="157.1">USER_LED1</text>
<text x="31.5" y="166">FPGA_TDI</text>
<text x="48.6" y="163.3">2</text>
<text x="48.6" y="165.1">4</text>
<text x="48.6" y="166.9">6</text>
<text x="52" y="164.2">3.3V</text>
<text x="52" y="166">TDI</text>
<text x="52" y="167.8">GND</text>
<text x="57.8" y="164.2">TDO</text>
<text x="57.9" y="167.8">TMS</text>
<text x="58.1" y="166">TCK</text>
<text x="63.4" y="163.3">1</text>
<text x="63.4" y="165.1">3</text>
<text x="63.4" y="166.9">5</text>
<text x="81.3" y="162.4">FPGA_TDO</text>
<text x="81.4" y="166">FPGA_TCK</text>
<text x="118.8" y="167.1">390</text>
<text x="118.8" y="165.5">R14</text>
<text x="138.5" y="167.1">390</text>
<text x="138.5" y="165.5">R15</text>
<text x="10.3" y="170.8">5</text>
<text x="70" y="168.3">R12</text>
<text x="74.7" y="168.3">33</text>
<text x="81.3" y="171.4">FPGA_TMS</text>
<text x="121.2" y="172.4">HTG-1608UBGCT6</text>
<text x="121.2" y="171">LED2</text>
<text x="140.8" y="172.4">HTG-1608UBGCT6</text>
<text x="140.8" y="171">LED3</text>
<text x="285.6" y="170.8">5</text>
<text x="27.9" y="197.3">A</text>
<text x="63.6" y="197.3">B</text>
<text x="99.4" y="197.3">C</text>
<text x="135.1" y="197.3">D</text>
<text x="170.8" y="197.3">E</text>
<text x="206.6" y="197.3">F</text>
<text x="242.3" y="197.3">G</text>
<text x="278.1" y="197.3">H</text>
</g>
</svg>
